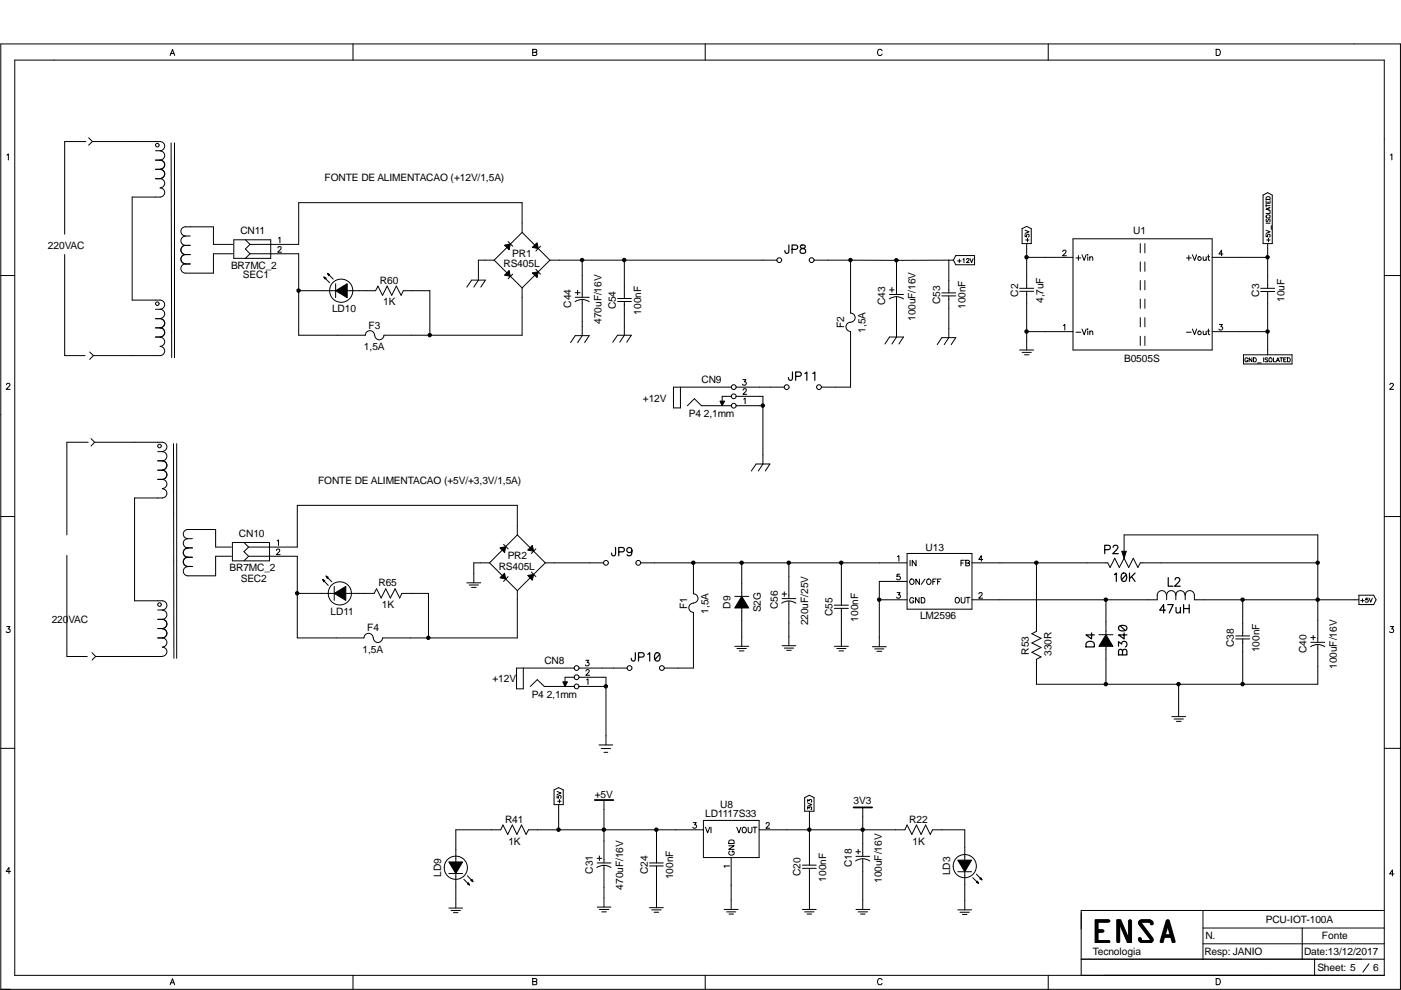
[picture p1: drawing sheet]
<svg xmlns="http://www.w3.org/2000/svg" width="297mm" height="210mm" viewBox="0 0 297 210" stroke-linecap="round" stroke-linejoin="round" font-family="sans-serif">
<g fill="none" stroke="#000" stroke-width=".21">
<path d="M.2 9.3h296.7v200.5h-296.7zM3.1 12.7h290.4v194.1h-290.4zM36.1 11.8l.5-1.3 .4 1.3M36.2 11.3h.7M74.8 9.3v3.4M112.9 10.5h.8l.1 .2-.3 .4 .3 .2-.1 .4-.8 .1zM112.9 11.1h.6M149.5 9.3v3.4M187 10.8a.58 .58 0 0 0-.8-.2 .58 .58 0 0 0-.1 .9l.3 .3 .4-.1 .2-.2M222.2 9.3v3.4M257.8 10.5a.72 .72 0 0 1 .9 .3 .72 .72 0 0 1-.2 .9l-.7 .1zM1.5 32.9l.3-.3v1.3"/>
<path d="M18.2 30h-4.5v19.7M18.8 29.2l.8 .8M19.6 30h14.3a.97 .97 0 0 1 1 1 .97 .97 0 0 1-1 1h-.9M19.6 30l-.8 .8M33 37.9h.9a.97 .97 0 0 1 1 1 .97 .97 0 0 1-1 .9 .97 .97 0 0 1 1 1 .97 .97 0 0 1-1 1h-5.9v21.8h5.9a.97 .97 0 0 1 1 1 .97 .97 0 0 1-1 1M33 35.9h.9M33 34h.9M33.9 32a.97 .97 0 0 1 1 1 .97 .97 0 0 1-1 1M33.9 34a.97 .97 0 0 1 1 .9 .97 .97 0 0 1-1 1M33.9 35.9a.97 .97 0 0 1 1 1 .97 .97 0 0 1-1 .9M36.3 30.3l.1 45.5M37 30.3v45.5"/>
<path d="M294.8 32.9l.3-.3v1.3M.2 58.4h2.9M13.7 54v21.4h4.3M39.3 50.1a.97 .97 0 0 0-.9 1 .97 .97 0 0 0 .9 .9M39.3 52a.97 .97 0 0 0-.9 1 .97 .97 0 0 0 .9 1M39.3 54a.97 .97 0 0 0-.9 .9 .97 .97 0 0 0 .9 1M39.3 54h1M39.3 52h1M40.3 50h-1a.97 .97 0 0 1-.9-.9 .97 .97 0 0 1 .9-1h6v3.7h4.1M49.4 53.8h-4.1v4.1h-6a.97 .97 0 0 1-.9-1 .97 .97 0 0 1 .9-.9h1M49.6 50.8h7.8v4h-7.8zM52 50.8l1 1"/>
<path d="M53 53.8h10.3v17.3h14.2a.97 .97 0 0 1 .9-1 .97 .97 0 0 1 1 1M53 51.8l-1 1 1 1M53 53.8l-1 1M58.9 52.6l.2-.3 .5 .1v.3l-.7 .8h.8M59.1 50.5l.2-.2v1.2M68.7 58.7l.5 .3-.3 .2zM68.7 58.7l1.2 1.2M69.4 58l.5 .2-.2 .3zM69.4 58l1.3 1.2M104.8 55.2h-3.4v4.2l-.9 1.5M104.8 55.2l5.9 5.8M107 52l1.2-.3-.3 1.3z"/>
<path d="M107 58.3l.9-.9 .3 1.2zM107.7 51.2l1 1M108.7 58.1l-1 1M110.7 49.3v-6.3h-47.4v8.8h-10.3M110.7 49.3l-5.9 5.9M110.7 49.3l5.9 5.9M112.9 52.5l1-1 .2 1.2zM112.9 57.9l1.2-.3-.2 1.2zM113.6 57.1l1 1M114.6 52.2l-1 1M116.6 55.2h48.1M116.6 55.2l-5.9 5.8"/>
<path d="M123.4 55.2v7.8M132.4 55.2v8.1M172.6 55.2h7.7M180.3 55.2v11.2a.97 .97 0 0 1 1 1 .97 .97 0 0 1-1 .9 .97 .97 0 0 0-.9 1 .97 .97 0 0 0 .9 1M180.3 55.2h9.8M190.1 55.2v7.2M201.2 55.2h.9M201.2 55.2v6.9M201.2 55.2h-11.1M202.6 54.2h4v1.9h-4l-.5-.9zM203 55.3h.8M203.4 54.9v.8"/>
<path d="M204.2 55l.2-.2v.9M204.9 55l.2-.2 .3 .2-.5 .7h.6M205.7 54.8l.3 .9 .3-.9M216.7 48.5l1-.5 .9 .5v3.1h-1.9zM217.3 49.7v.5h.4a.32 .32 0 0 1 0-.5 .32 .32 0 0 1 .5 .1l-.1 .4M217.3 48.8l.9 .3-.9 .4M217.5 50.9h.7M217.7 51.6v9.5M217.7 54.6h9.8M217.8 50.5v.8M225.3 53.3l.2-.3 .5 .1v.4l-.7 .7h.8M227.5 50.6h29.5v23.6h-29.5z"/>
<path d="M228.1 54.7h1M228.6 54.2v1M229.4 54l.5 1.2 .4-1.2M230.6 54v.1zM230.6 54.4v.8M231.1 54.7l.2-.3 .3 .1 .1 .7M231.1 54.4v.8M241.8 51.6v2M241.8 55.5v2M241.8 59.5v2M242.7 51.6v2M242.7 55.5v2"/>
<path d="M242.7 59.5v2M251.5 54.7h1.1M252 54.2v1M252.8 54l.5 1.2 .4-1.2M255.1 54.4v.8h.3l.3-.2M255.7 54.4v.8M256 54.4h.5M256.2 54v1l.3 .2M257 54.6h11.8M259.3 53.8h-.9l.6-.8v1.2M267.8 41.4l1-.5 .9 .5v10.2h-1.9zM268.4 49.7v.5h.4a.32 .32 0 0 1 0-.5 .32 .32 0 0 1 .5 .1l-.1 .4"/>
<path d="M268.4 48.8l.9 .3-.9 .4M268.4 42.5v.6h.9v-.6M268.4 47.3h.9M268.4 43.6h.9M268.4 43.3v.6M268.5 45.7l.3-.1h.3l.2 .1v.4a.44 .44 0 0 1-.6 .1 .44 .44 0 0 1-.2-.5zM268.5 41.9l.3-.2 .4 .1 .1 .5h-.9zM268.6 46.4l-.2 .3 .2 .3 .5-.6 .2 .1-.1 .5M268.6 50.9h.7M268.8 51.6v9.5M268.9 42.8v.3M268.9 50.5v.8"/>
<path d="M269 44.1v.4M269.3 44.7v.6h-.9M269.3 44l-.9 .3 .9 .4M269.5 47.8v.8M293.5 58.4h3.4M19 74.6l.8 .8M19.8 75.4l-.8 .8M33 67.6h.9a.97 .97 0 0 1 1 .9 .97 .97 0 0 1-1 1M33 69.5h.9M33 65.6h.9M33.9 71.5a.97 .97 0 0 1 1 1 .97 .97 0 0 1-1 .9 .97 .97 0 0 1 1 1 .97 .97 0 0 1-1 1h-14.1M33.9 69.5a.97 .97 0 0 1 1 1 .97 .97 0 0 1-1 1h-.9"/>
<path d="M33.9 65.6a.97 .97 0 0 1 1 .9 .97 .97 0 0 1-1 1M63.3 61.6h7.9M71.2 61.6l2.4-1.4v2.9zM71.2 60.2v2.9M73.6 61.6h6l.5-.9 1 1.9 1-1.9 1 1.9 .9-1.9 1 1.9 .5-1h5.6v9.5M99 60.9l1-1.5h2.9l-1 1.5M110.7 61v10.1h-29.3a.97 .97 0 0 1-1 1 .97 .97 0 0 1-.9-1M121 72.6l1-1.4h2.9l-1 1.4M121.9 64a2.66 2.66 0 0 1 3 0M122 62.1h1M122 63h2.9M122.5 61.6v.9"/>
<path d="M123.4 63.5v7.7l-.9 1.4M129.9 72.6l1-1.5h3l-1 1.5M130.9 63.3h3M130.9 63.9h3M132.4 63.9v7.2l-1 1.5M180.3 70.3v11.8h-6.1M187.6 72.9l1-1.4h3l-1 1.4M188.5 63.4a2.66 2.66 0 0 1 3.1 0M188.6 61.5h1M188.6 62.4h3M189.1 61v.9M190.1 62.9v8.6l-1 1.4"/>
<path d="M198.7 73.1l1-1.5h2.9l-.9 1.5M199.7 62.1h2.9M199.7 62.7h2.9M201.2 62.7v8.9l-1 1.5M216.2 74.2h3M216.2 61.1h3M216.2 61.8h3M216.7 74.7h1.9M217.2 75.2h1M217.7 61.8v12.4M217.7 70.3h9.8M225.5 69l.3-.2v1.2"/>
<path d="M228.1 70.4h1M229.4 69.8l.5 1.2 .4-1.2M230.6 69.7v.1zM230.6 70.2v.8M231.1 70.4l.2-.2h.3l.1 .8M231.1 70.2v.8M241.8 63.4v2M241.8 67.4v1.9M241.8 71.3v1.9M242.7 63.4v2M242.7 67.4v1.9M242.7 71.3v1.9"/>
<path d="M251.5 70.4h1.1M252.8 69.8l.5 1.2 .4-1.2M255.1 70.2v.7l.3 .1 .3-.3M255.7 70.2v.8M256 70.2h.5M256.2 69.8v.9l.3 .3M257 70.3h11.8M258.5 68.8h.7l-.4 .5h.2a.4 .4 0 0 1 .1 .6 .4 .4 0 0 1-.7-.1M263.6 75.2h10.3v2h-10.3zM264.6 76.1a.33 .33 0 0 0-.4-.2 .33 .33 0 0 0-.3 .3l.2 .5 .4-.1 .1-.2h-.2M265.4 75.9v.8l-.6-.8v.8M265.8 75.9h.3a.5 .5 0 0 1 .1 .8h-.4z"/>
<path d="M266.6 77h.8M267.3 61.1h3M267.3 61.8h3M267.9 75.9v.8M268.8 61.8v13.4M268.8 76l-.2-.1-.4 .1 .6 .5-.1 .2-.5-.1M269.1 76l.1-.1a.44 .44 0 0 1 .5 .3 .44 .44 0 0 1-.2 .5l-.4-.1zM270 75.9v.8h.5M270.6 76.7l.3-.8 .4 .8M270.7 76.5h.4M271.4 75.9h.5M271.6 75.9v.8"/>
<path d="M272.2 76.3h.3M272.7 75.9h-.5v.8h.5M273 75.9h.3a.5 .5 0 0 1 .1 .8h-.4zM1.4 81.6l.1-.3h.4l.2 .4-.8 .8h.9M18.7 93.8h-4.5v19.6M19.3 93l.8 .8M20.1 93.8h14.3a.97 .97 0 0 1 1 .9 .97 .97 0 0 1-1 1M20.1 93.8l-.8 .8M33.4 99.7h1a.97 .97 0 0 1 1 1 .97 .97 0 0 1-1 .9M33.4 95.8h1a.97 .97 0 0 1 1 .9 .97 .97 0 0 1-1 1M33.4 97.7h1M34.4 97.7a.97 .97 0 0 1 1 1 .97 .97 0 0 1-1 1"/>
<path d="M36.8 94.1l.1 45.5M37.5 94.1v45.5M144.3 82.1v4.4h-1.5v-4.4h12.3M145.8 86l1.4-1.5 1.5 1.5h6.4M152.7 85h.9l-.5 1zM155.1 84h-2v2M156.1 86h5.7M156.1 82.1h10.2M156.1 84h5.7v14.4l-1 1.5M157.5 80.5h.7l-.4 .4h.2a.4 .4 0 0 1 .1 .7 .4 .4 0 0 1-.7-.2M157.6 82.7l.2-.3 .4 .1v.4l-.7 .7h.8M157.7 84.6l.3-.2v1.2"/>
<path d="M159.3 99.9l1-1.5h2.9l-.9 1.5M294.7 81.6l.1-.3h.4l.2 .4-.8 .8h.9M.2 109.5h2.9M14.2 117.8v21.4h4.3M33.4 101.6h1M34.4 103.6a.97 .97 0 0 1 1 1 .97 .97 0 0 1-1 1h-5.9v21.8h5.9a.97 .97 0 0 1 1 1 .97 .97 0 0 1-1 .9h-1M34.4 101.6a.97 .97 0 0 1 1 1 .97 .97 0 0 1-1 1M39.8 116.2a.97 .97 0 0 0-.9 1 .97 .97 0 0 0 .9 1M39.8 114.2a.97 .97 0 0 0-.9 1 .97 .97 0 0 0 .9 1M39.8 118.2a.97 .97 0 0 0-.9 .9 .97 .97 0 0 0 .9 1h1M39.8 114.2a.97 .97 0 0 1-.9-1 .97 .97 0 0 1 .9-.9h5.9v3.7h3.4M39.8 118.2h1"/>
<path d="M39.8 116.2h1M39.8 114.2h1M49.1 117.9h-3.4v4.2h-5.9a.97 .97 0 0 1-.9-1 .97 .97 0 0 1 .9-1M49.3 115h7.8v3.9h-7.8zM51.7 115l1 1M52.7 117.9h10.3v17.4h14.2a1 1 0 0 1 1-1 1 1 0 0 1 1 1 .97 .97 0 0 0 .9 .9 .97 .97 0 0 0 1-.9h28.6v-10.1M52.7 116l-1 1 1 .9M52.7 117.9l-1 1M58.6 116.7l.2-.3 .5 .1v.4l-.7 .7h.8M58.8 114.7l.3-.2v1.2M103.8 119.3h-3.3v4.3M103.8 119.3l5.9 5.9"/>
<path d="M106 116.2l1.2-.3-.2 1.2zM106.8 115.4l.9 1M109.7 113.4v-6.3h-46.7v8.9h-10.3M109.7 113.4l-5.9 5.9M109.7 113.4l5.9 5.9M111.9 116.6l1-.9 .3 1.2zM113.6 116.4l-1 .9M115.6 119.3h12.4M115.6 119.3l-5.9 5.9M135.8 119.3h56.5M147 119.3v6.6a.97 .97 0 0 1 1 1 .97 .97 0 0 1-1 .9M157.3 119.3v7.1"/>
<path d="M167.3 119.3v7.6M178.4 119.3v9M190.3 118l.3-.2v1.2M192.3 117.3h13.8v11.9h-13.8zM193 118.8v1.2M194.2 118.8v1.2l-.8-1.2v1.2M203.7 119.4h.5M204.5 118.8h-.8v1.2M204.8 118.8h.5l.3 .2-.3 .4 .3 .2-.2 .3-.6 .1zM204.8 119.4h.5M208.4 118.6h-.9l.6-.8v1.2M219.7 119.3v14.6l-.9 .5 1.9 .9-1.9 1 1.9 1-1.9 1 1.9 1-1 .5v5.3h59.7v-8.4"/>
<path d="M237.8 116.9h1l-.5 1.5zM238.3 118.4l-1 1.9-1-1.9-.9 1.9-.5-1h-28.8M238.3 118.4l1 1.9 1-1.9 1 1.9 .5-1h37.6M238.3 118.4v-5h41.1v22.8M293.5 109.5h3.4M1.4 132.8h.7l-.4 .5a.42 .42 0 0 1 .4 .6 .42 .42 0 0 1-.7 .2l-.1-.2M19.5 138.4l.8 .8M20.3 139.2l-.8 .8M20.3 139.2h14.1M33.4 135.3h1M33.4 131.3h1M34.4 133.3a.97 .97 0 0 1 1 1 .97 .97 0 0 1-1 1"/>
<path d="M34.4 135.3a.97 .97 0 0 1 1 .9 .97 .97 0 0 1-1 1 .97 .97 0 0 1 1 1 .97 .97 0 0 1-1 .9M34.4 129.4a.97 .97 0 0 1 1 .9 .97 .97 0 0 1-1 1M34.4 131.3a.97 .97 0 0 1 1 1 .97 .97 0 0 1-1 1h-1M63 125.8h7.9M68.4 122.9l.5 .2-.3 .3zM68.4 122.9l1.2 1.2M69.1 122.1l.5 .3-.2 .2zM69.1 122.1l1.3 1.3M70.9 125.8l2.4-1.5v3zM70.9 124.3v3M73.3 125.8h6l.5-1 1 2 1-2 1 2 1-2 .9 2 .5-1h5.6v9.5M99 123.6h2.9"/>
<path d="M99.5 124h1.9M100 124.5h1M106 122.5l1-1 .2 1.3zM107.7 122.3l-.9 1M111.9 122l1.3-.2-.3 1.2zM112.6 121.3l1 1M124.2 140h.6l-.3 .5h.2a.4 .4 0 0 1 .1 .6 .4 .4 0 0 1-.7-.1M147 127.9a.97 .97 0 0 0-1 1 .97 .97 0 0 0 1 .9v11.8h-6.2M155.8 137h2.9M155.8 126.4h2.9M156.2 137.5h2M156.8 138h.9"/>
<path d="M157.3 126.4l1.4 2.5h-2.9zM157.3 128.9v8.1M165.7 127.9a2.66 2.66 0 0 1 3 0M165.8 136.9h2.9M165.8 125.9h1M165.8 126.9h2.9M166.3 137.4h2M166.3 125.5v.9M166.8 137.9h1M167.3 127.4v9.5M176.9 137h3M176.9 128.3h3"/>
<path d="M176.9 129h3M177.4 137.5h2M177.9 138h1M178.4 129v8M185 137.1h2.9M185.5 137.6h1.9M185.9 138.1h1M186.4 127.2h5.9M190.2 125.6h.6l-.3 .5h.2a.4 .4 0 0 1 .1 .7 .4 .4 0 0 1-.7-.2M190.8 121.8h-.6v.5a.43 .43 0 0 1 .6-.1 .43 .43 0 0 1-.1 .7 .43 .43 0 0 1-.6-.2M192.3 123.3h-5.9v13.8M193 122.9l.1-.1a.54 .54 0 0 1 .7 .6 .54 .54 0 0 1-.8 .4l-.1-.3z"/>
<path d="M193.7 127a.44 .44 0 0 0-.5-.3 .44 .44 0 0 0-.3 .4v.3a.42 .42 0 0 0 .4 .5 .42 .42 0 0 0 .4-.5h-.2M194.9 126.7v1.1l-.8-1.1v1.1M194.9 122.8v1.1l-.7-1.1v1.1M195.3 126.7h.4a.61 .61 0 0 1 .4 .6 .61 .61 0 0 1-.4 .5h-.4zM196.1 122.8l-.8 1.1M196.6 122.9l.1-.1a.54 .54 0 0 1 .7 .6 .54 .54 0 0 1-.8 .4l-.1-.3zM197.8 123.3h.4M198.5 122.8h-.7v1.1M198.8 123.3h.4M199.5 122.8h-.7v1.1M203.8 126.7v1l.3 .1h.3l.2-.3v-.8M204.8 126.7h.9"/>
<path d="M205.2 126.7v1.1M207.6 125.9l.2-.3 .4 .1v.4l-.7 .7h.8M233 134.6h3M234.5 134.6l1.5 2.4h-3zM234.5 127.2v7.4M234.5 137v8.1M247.3 126.2a.97 .97 0 0 0-1-1 .97 .97 0 0 0-.9 1v1h-39.3M249.3 126.2a.97 .97 0 0 1 1-1 .97 .97 0 0 1 .9 1M249.3 126.2a.97 .97 0 0 0-1-1 .97 .97 0 0 0-.9 1v1M249.3 126.2v1M251.3 127.2v-1a.97 .97 0 0 1 1-1 .97 .97 0 0 1 .9 1v1h34.9M262 134.8h3"/>
<path d="M262 135.5h3M263.5 127.2v7.6M263.5 135.5v9.6M277.9 137.1a2.66 2.66 0 0 1 3 0M277.9 135.2h1M277.9 136.2h3M278.4 134.7v1M288.1 126.2h3.1l.6 1-.6 1h-3.1zM288.5 127.3h.8M288.9 127v.7M290 126.8h-.4v.4a.32 .32 0 0 1 .4 0 .32 .32 0 0 1 0 .5l-.5-.1M290.3 126.8l.3 .9 .4-.9"/>
<path d="M294.8 132.8h.6l-.3 .5a.42 .42 0 0 1 .4 .6 .42 .42 0 0 1-.7 .2l-.2-.2M.2 158.7h2.9M111 141.6v4.4h-1.5v-4.4h12.3M112.4 145.5l1.5-1.4 1.5 1.4h6.4M119.3 144.6h1l-.5 .9zM121.8 143.6h-2v1.9M122.8 145.5h5.7M122.8 143.6h5.7v14.3M122.8 141.6h10.2M124.2 142.3l.3-.3 .4 .1v.4l-.7 .7h.8M124.4 144.1l.3-.2v1.2M127 157.9h2.9"/>
<path d="M127.5 158.7h2M128.1 159.5h.8M248.5 151.9h2.9M248.9 152.4h2M249.4 153h1M249.9 145.1v6.8M293.5 158.7h3.4M117.5 167.5l.9-.5 1 .5v3.1h-1.9zM118.1 168.7v.5h.4a.32 .32 0 0 1 0-.5 .32 .32 0 0 1 .5 .1l-.2 .4M118.1 167.8l.9 .3-.9 .4M118.2 169.9h.8M118.4 170.6v5.3"/>
<path d="M118.6 169.5v.8M128.1 169.6v13.4M139.2 175.9v7.1M147 174.4h.6l-.3 .5h.1a.4 .4 0 0 1 .1 .6 .4 .4 0 0 1-.6-.1M149.1 175.9h-37l-.6 1-.9-2-1 2-1-2-.9 2-1.1-2-.4 1h-9.6v6.9M149.1 173.9h11.8v7.9h-11.8zM149.6 175.4l.4 1.2 .5-1.2M150.7 175.4v1.2M154.5 179.3h1.2l-1.2 .8h1.2M154.6 178.3a.65 .65 0 0 1 1.1 .2v.4h-1.2zM156.2 175.4l.5 1.2 .4-1.2M158.6 175.4l.1 1 .3 .2 .3-.1 .1-.3v-.8"/>
<path d="M159.7 175.4h.8M160.1 175.4v1.2M160.9 175.9h31l.4-1 1 2 1-2 1 2 1-2 .9 2 .5-1h6.9v6.5M162.4 174.7l.2-.3 .5 .1v.4l-.7 .7h.8M170.6 169.1l1-.5 1 .5v2.9h-2zM171.2 171.6v-.5l.4 .3v-.2l.3-.1 .2 .1-.1 .5M171.2 170.3l.9 .3-.9 .3M171.2 170v-.5l.4 .3v-.2l.3-.1 .2 .1-.1 .5M171.6 172v11.4M182.9 171.2v10.4M2.2 184.8h-.9l.6-.9v1.3M95.2 182.8h2.9l-1.5 2.4z"/>
<path d="M95.2 192.5h2.9M95.2 185.2h2.9M95.6 193h2M96.1 193.5h1M96.6 185.2v7.3M98.3 186.4l1.3 1.3M99.1 185.7l1.2 1.2M99.3 187.2l.3 .5-.5-.3zM99.8 186.7l.3-.3 .2 .5zM126.5 183.9a2.66 2.66 0 0 1 3 0M126.6 183h2.9M126.6 192.3h2.9"/>
<path d="M126.6 182h1M127.1 192.8h2M127.1 181.5v1M127.6 193.3h1M128.1 183.4v8.9M137.7 192.4h2.9M137.7 183h2.9M137.7 183.6h2.9M138.2 192.9h2M138.7 193.4h1M139.2 183.6v8.8M153.5 192.8h3"/>
<path d="M154 193.3h2M154.6 193.8h.9M154.7 183.6h-1.2l.2 .3M154.8 180.5a.44 .44 0 0 0-.3 .5 .44 .44 0 0 0 .4 .3h.3a.42 .42 0 0 0 .5-.4 .42 .42 0 0 0-.5-.4v.2M155 181.8v11M170.1 192.8h3M170.1 183.4h3M170.1 184.1h3M170.6 193.3h2M171.1 193.8h1M171.6 184.1v8.7M181.4 182.5a2.66 2.66 0 0 1 3 0"/>
<path d="M181.5 192.8h2.9M181.5 180.6h1M181.5 181.6h2.9M181.9 193.3h2M181.9 180.1v1M182.5 193.8h.9M182.9 182.1v10.7M203.1 182.4h2.9l-1.4 2.4zM203.1 192.9h2.9M203.1 184.8h2.9M203.5 193.4h2M204 193.9h1"/>
<path d="M204.6 184.8v8.1M206.2 186.1l1.3 1.2M207 185.3l1.2 1.3M207.2 186.8l.3 .5-.5-.2zM207.7 186.3l.3-.2 .2 .5zM255.1 193v10.4M255.1 196.8h38.4M276.1 196.8v6.6M293.5 193h-64.3v13.8M295.6 185.3h-1l.6-.9v1.3M36.1 208.8l.5-1.3 .4 1.3M36.2 208.4h.7"/>
<path d="M74.8 206.8v3M112.9 207.5h.8l.1 .2-.3 .4 .3 .3-.1 .3-.8 .1zM112.9 208.1h.6M149.5 206.8v3M187 207.8a.58 .58 0 0 0-.8-.2 .58 .58 0 0 0-.1 .9l.3 .3 .4-.1 .2-.2M222.2 206.8v3M229.2 203.4h64.3M255.1 200.1h38.4M257.8 207.5a.72 .72 0 0 1 .9 .3 .72 .72 0 0 1-.2 .9l-.7 .1zM278.7 203.4v3.4M290.2 204.3l-1.2 1.8"/>
<circle cx="33.4" cy="30.8" r=".38"/>
<circle cx="123.4" cy="55.1" r=".37"/>
<circle cx="132.3" cy="55.1" r=".37"/>
<circle cx="165.2" cy="55.2" r=".5"/>
<circle cx="172.1" cy="55.2" r=".51"/>
<circle cx="180.3" cy="55.1" r=".37"/>
<circle cx="190" cy="55.2" r=".37"/>
<circle cx="217.6" cy="54.5" r=".37"/>
<circle cx="254.3" cy="54.8" r=".39"/>
<circle cx="268.7" cy="54.5" r=".37"/>
<circle cx="33.4" cy="64.4" r=".38"/>
<circle cx="63.3" cy="61.6" r=".37"/>
<circle cx="72.3" cy="61.6" r="2.46"/>
<circle cx="91.1" cy="71.1" r=".37"/>
<circle cx="217.6" cy="70.3" r=".37"/>
<circle cx="254.3" cy="70.6" r=".39"/>
<circle cx="268.7" cy="70.3" r=".37"/>
<circle cx="33.8" cy="94.6" r=".38"/>
<circle cx="155.6" cy="82.1" r=".51"/>
<circle cx="155.6" cy="84" r=".51"/>
<circle cx="155.6" cy="86" r=".51"/>
<circle cx="161.7" cy="86" r=".37"/>
<circle cx="166.8" cy="82.1" r=".5"/>
<circle cx="173.6" cy="82.1" r=".51"/>
<circle cx="128.5" cy="119.3" r=".5"/>
<circle cx="135.3" cy="119.3" r=".51"/>
<circle cx="147" cy="119.3" r=".37"/>
<circle cx="157.2" cy="119.3" r=".37"/>
<circle cx="167.2" cy="119.3" r=".37"/>
<circle cx="178.4" cy="119.3" r=".37"/>
<circle cx="219.7" cy="119.3" r=".37"/>
<circle cx="279.4" cy="119.3" r=".37"/>
<circle cx="33.8" cy="128.2" r=".38"/>
<circle cx="63" cy="125.8" r=".37"/>
<circle cx="72" cy="125.8" r="2.46"/>
<circle cx="90.8" cy="135.2" r=".37"/>
<circle cx="186.4" cy="127.1" r=".37"/>
<circle cx="203" cy="127.2" r=".56"/>
<circle cx="234.5" cy="127.1" r=".37"/>
<circle cx="263.4" cy="127.1" r=".37"/>
<circle cx="279.4" cy="127.1" r=".37"/>
<circle cx="122.3" cy="141.6" r=".51"/>
<circle cx="122.3" cy="143.6" r=".51"/>
<circle cx="122.3" cy="145.5" r=".51"/>
<circle cx="128.4" cy="145.5" r=".37"/>
<circle cx="133.5" cy="141.6" r=".5"/>
<circle cx="140.3" cy="141.6" r=".51"/>
<circle cx="234.5" cy="145" r=".37"/>
<circle cx="249.9" cy="145" r=".37"/>
<circle cx="263.4" cy="145" r=".37"/>
<circle cx="118.4" cy="175.9" r=".37"/>
<circle cx="128" cy="175.9" r=".37"/>
<circle cx="139.2" cy="175.9" r=".37"/>
<circle cx="157.8" cy="175.9" r=".56"/>
<circle cx="171.6" cy="175.9" r=".37"/>
<circle cx="182.9" cy="175.9" r=".37"/>
<circle cx="96.6" cy="184" r="2.46"/>
<circle cx="204.5" cy="183.6" r="2.46"/>
</g>
<g fill="#000">
<path d="M68.7 58.7l.5 .3-.3 .2zM69.4 58l.5 .2-.2 .3zM107 58.3l.9-.9 .3 1.2zM107 52l1.2-.3-.3 1.3zM112.9 57.9l1.2-.3-.2 1.2zM112.9 52.5l1-1 .2 1.2zM71.2 61.6l2.4-1.4v2.9zM152.7 85h.9l-.5 1zM106 116.2l1.2-.3-.2 1.2zM111.9 116.6l1-.9 .3 1.2zM237.8 116.9h1l-.5 1.5zM68.4 122.9l.5 .2-.3 .3z"/>
<path d="M69.1 122.1l.5 .3-.2 .2zM70.9 125.8l2.4-1.5v3zM106 122.5l1-1 .2 1.3zM111.9 122l1.3-.2-.3 1.2zM157.3 126.4l1.4 2.5h-2.9zM234.5 134.6l1.5 2.4h-3zM119.3 144.6h1l-.5 .9zM95.2 182.8h2.9l-1.5 2.4zM99.3 187.2l.3 .5-.5-.3zM99.8 186.7l.3-.3 .2 .5zM203.1 182.4h2.9l-1.4 2.4zM207.2 186.8l.3 .5-.5-.2z"/>
<path d="M207.7 186.3l.3-.2 .2 .5z"/>
<circle cx="123.4" cy="55.1" r=".37"/>
<circle cx="132.3" cy="55.1" r=".37"/>
<circle cx="180.3" cy="55.1" r=".37"/>
<circle cx="190" cy="55.2" r=".37"/>
<circle cx="217.6" cy="54.5" r=".37"/>
<circle cx="268.7" cy="54.5" r=".37"/>
<circle cx="63.3" cy="61.6" r=".37"/>
<circle cx="91.1" cy="71.1" r=".37"/>
<circle cx="217.6" cy="70.3" r=".37"/>
<circle cx="268.7" cy="70.3" r=".37"/>
<circle cx="161.7" cy="86" r=".37"/>
<circle cx="147" cy="119.3" r=".37"/>
<circle cx="157.2" cy="119.3" r=".37"/>
<circle cx="167.2" cy="119.3" r=".37"/>
<circle cx="178.4" cy="119.3" r=".37"/>
<circle cx="219.7" cy="119.3" r=".37"/>
<circle cx="279.4" cy="119.3" r=".37"/>
<circle cx="63" cy="125.8" r=".37"/>
<circle cx="90.8" cy="135.2" r=".37"/>
<circle cx="186.4" cy="127.1" r=".37"/>
<circle cx="234.5" cy="127.1" r=".37"/>
<circle cx="263.4" cy="127.1" r=".37"/>
<circle cx="279.4" cy="127.1" r=".37"/>
<circle cx="128.4" cy="145.5" r=".37"/>
<circle cx="234.5" cy="145" r=".37"/>
<circle cx="249.9" cy="145" r=".37"/>
<circle cx="263.4" cy="145" r=".37"/>
<circle cx="118.4" cy="175.9" r=".37"/>
<circle cx="128" cy="175.9" r=".37"/>
<circle cx="139.2" cy="175.9" r=".37"/>
<circle cx="171.6" cy="175.9" r=".37"/>
<circle cx="182.9" cy="175.9" r=".37"/>
</g>
<g fill="none" stroke="#000" stroke-width=".25">
<path d="M167.3 51.9l-.1 1.7-.3 .1-.3-.1-.2-.5M167.9 52.9h.8a.47 .47 0 0 0 .4-.5 .47 .47 0 0 0-.4-.5h-.8v1.8M169.8 52a.36 .36 0 0 0 .2 .6 .64 .64 0 0 1 .7 .3 .64 .64 0 0 1-.1 .7l-.6 .1a.51 .51 0 0 1-.4-.5 .51 .51 0 0 1 .5-.5l.4-.1a.36 .36 0 0 0 .1-.6zM168 78.9l-.1 1.6-.2 .1h-.4l-.1-.5M168.7 79.8h.8a.47 .47 0 0 0 .4-.5 .47 .47 0 0 0-.4-.4h-.8v1.7M170.6 79.2l.5-.3v1.7M172.3 79.2l.5-.3v1.7M130.5 116.1l-.1 1.6-.2 .2-.4-.1-.1-.5M131.2 117h.7a.47 .47 0 0 0 .5-.5 .47 .47 0 0 0-.5-.4h-.7v1.8M134 116.7a.55 .55 0 0 1-.8 .4 .55 .55 0 0 1-.2-.8 .55 .55 0 0 1 .9 0 1.23 1.23 0 0 1-.4 1.6l-.4-.1-.1-.2M234.2 116.5h.8a.47 .47 0 0 0 .4-.4 .47 .47 0 0 0-.4-.5h-.8v1.8M236 116l.3-.4 .6 .2a.55 .55 0 0 1-.1 .7l-.9 .9h1.2"/>
<path d="M134.7 138.4l-.1 1.6-.2 .2-.4-.1-.1-.5M135.4 139.3h.7a.47 .47 0 0 0 .5-.4 .47 .47 0 0 0-.5-.5h-.7v1.8M137.3 138.7l.4-.3v1.8M139 138.5a.58 .58 0 0 1 .9 .2 .9 .9 0 0 1-.6 1.5 1.14 1.14 0 0 1-.3-1.7zM139.9 138.7l-1.1 1.1M230.3 136.3a.99 .99 0 0 1 1.7 .3v.6h-1.8zM231.4 134.2v1.3l-1.2-.9h1.8M236.3 121.8l.4-.3v1.8M237.1 137v-.9l.7 .5a.59 .59 0 0 1 1-.5 .59 .59 0 0 1-.2 1.1M237.2 137.8l.5-.1 .3 .4a.47 .47 0 0 1 .5-.4 .47 .47 0 0 1 .4 .4v.8h-1.8zM237.2 132.8a1.14 1.14 0 0 1 1.7 .3v.2a1.02 1.02 0 0 1-1.8 0zM237.5 132.7l1.1 1"/>
<path d="M238 121.6a.58 .58 0 0 1 .8 .2 .9 .9 0 0 1-.6 1.5 1.14 1.14 0 0 1-.2-1.7zM238 138.1v.8M238.3 134.2v1.3l-1.2-.9h1.8M238.8 121.8l-1 1.1M239.5 121.5v1.8M239.9 122.3l.8 1M240.7 121.5l-1.2 1.2M247.1 129.4h-1.2l.8-1.2v1.8M247.6 128.2h1.1l-.8 1.8M247.7 122.5v1.8h1M249.1 122.9l.4-.4 .6 .1a.6 .6 0 0 1-.2 .8l-.9 .9h1.2M249.3 128.8l.1 1.1 .4 .1 .5-.4"/>
<path d="M250.3 128.8v1.2M250.9 128.2v1.8M250.9 129h1.2M252.1 128.2v1.8"/>
</g>
<path d="M126.1 169.6h3.9M181 171.2h3.9" fill="none" stroke="#000" stroke-width=".38"/>
<text font-size="7.6" x="231.5" y="199.9">ENSA</text>
<g font-size="2.2">
<text x="68.8" y="38.4">FONTE DE ALIMENTACAO (+12V/1,5A)</text>
<text x="10.2" y="52.8">220VAC</text>
<text x="51" y="49.7">CN11</text>
<text x="240.3" y="49.7">U1</text>
<text x="49" y="57">BR7MC_2</text>
<text x="51.5" y="59">SEC1</text>
<text x="106.8" y="56.6">RS405L</text>
<text x="108.6" y="54.4">PR1</text>
<text x="80.6" y="60.2">R60</text>
<text x="81.2" y="64.8">1K</text>
<text x="121.1" y="65.3" transform="rotate(-90 121.1 65.3)">C44</text>
<text x="130.6" y="65.6" transform="rotate(-90 130.6 65.6)">C54</text>
<text x="187.7" y="64.7" transform="rotate(-90 187.7 64.7)">C43</text>
<text x="199.3" y="64.4" transform="rotate(-90 199.3 64.4)">C53</text>
<text x="204.7" y="65.5" transform="rotate(-90 204.7 65.5)">100nF</text>
<text x="215.9" y="62.9" transform="rotate(-90 215.9 62.9)">C2</text>
<text x="221.2" y="64.3" transform="rotate(-90 221.2 64.3)">4,7uF</text>
<text x="267" y="62.9" transform="rotate(-90 267 62.9)">C3</text>
<text x="272.3" y="64" transform="rotate(-90 272.3 64)">10uF</text>
<text x="70.4" y="66.3">LD10</text>
<text x="78.1" y="69.7">F3</text>
<text x="127.5" y="68.7" transform="rotate(-90 127.5 68.7)">470uF/16V</text>
<text x="136" y="66.7" transform="rotate(-90 136 66.7)">100nF</text>
<text x="179" y="69.6" transform="rotate(-90 179 69.6)">F2</text>
<text x="183.5" y="70.6" transform="rotate(-90 183.5 70.6)">1,5A</text>
<text x="194.1" y="68.1" transform="rotate(-90 194.1 68.1)">100uF/16V</text>
<text x="77.2" y="74.2">1,5A</text>
<text x="238.3" y="76.7">B0505S</text>
<text x="148.8" y="81.3">CN9</text>
<text x="136.3" y="85.1">+12V</text>
<text x="146" y="88.3">P4 2,1mm</text>
<text x="67.4" y="102.7">FONTE DE ALIMENTACAO (+5V/+3,3V/1,5A)</text>
<text x="50.7" y="113.8">CN10</text>
<text x="107.7" y="118.6">PR2</text>
<text x="196.3" y="116.8">U13</text>
<text x="48.7" y="121.2">BR7MC_2</text>
<text x="51.1" y="123.4">SEC2</text>
<text x="80.3" y="124.3">R65</text>
<text x="105.7" y="120.8">RS405L</text>
<text x="70.1" y="130.4">LD11</text>
<text x="80.9" y="128.9">1K</text>
<text x="145.7" y="129.2" transform="rotate(-90 145.7 129.2)">F1</text>
<text x="150.2" y="130.1" transform="rotate(-90 150.2 130.1)">1,5A</text>
<text x="154.9" y="129.1" transform="rotate(-90 154.9 129.1)">D9</text>
<text x="161.3" y="129.8" transform="rotate(-90 161.3 129.8)">S2G</text>
<text x="164.9" y="129.2" transform="rotate(-90 164.9 129.2)">C56</text>
<text x="176.5" y="130.7" transform="rotate(-90 176.5 130.7)">C55</text>
<text x="181.9" y="131.8" transform="rotate(-90 181.9 131.8)">100nF</text>
<text x="195.1" y="131.3">LM2596</text>
<text x="11" y="132.2">220VAC</text>
<text x="77.8" y="133.9">F4</text>
<text x="171.3" y="132.6" transform="rotate(-90 171.3 132.6)">220uF/25V</text>
<text x="261.6" y="137.2" transform="rotate(-90 261.6 137.2)">C38</text>
<text x="76.9" y="138.4">1,5A</text>
<text x="115.4" y="140.8">CN8</text>
<text x="218.1" y="138.8" transform="rotate(-90 218.1 138.8)">R53</text>
<text x="222.9" y="139.1" transform="rotate(-90 222.9 139.1)">330R</text>
<text x="267" y="138.3" transform="rotate(-90 267 138.3)">100nF</text>
<text x="277" y="138.4" transform="rotate(-90 277 138.4)">C40</text>
<text x="283.4" y="141.8" transform="rotate(-90 283.4 141.8)">100uF/16V</text>
<text x="104.4" y="144.7">+12V</text>
<text x="112.7" y="147.9">P4 2,1mm</text>
<text x="126.1" y="169.1">+5V</text>
<text x="149.5" y="173.3">LD1117S33</text>
<text x="152.7" y="171.3">U8</text>
<text x="181" y="170.5">3V3</text>
<text x="107.1" y="174.4">R41</text>
<text x="107.8" y="179.1">1K</text>
<text x="192.8" y="174.4">R22</text>
<text x="193.5" y="179.1">1K</text>
<text x="93.5" y="185.9" transform="rotate(-90 93.5 185.9)">LD9</text>
<text x="125.7" y="185.2" transform="rotate(-90 125.7 185.2)">C31</text>
<text x="137.3" y="185.3" transform="rotate(-90 137.3 185.3)">C24</text>
<text x="169.8" y="185.8" transform="rotate(-90 169.8 185.8)">C20</text>
<text x="180.6" y="183.9" transform="rotate(-90 180.6 183.9)">C18</text>
<text x="201.4" y="185.6" transform="rotate(-90 201.4 185.6)">LD3</text>
<text x="132.1" y="188.6" transform="rotate(-90 132.1 188.6)">470uF/16V</text>
<text x="142.7" y="186.4" transform="rotate(-90 142.7 186.4)">100nF</text>
<text x="175.2" y="186.9" transform="rotate(-90 175.2 186.9)">100nF</text>
<text x="187" y="187.2" transform="rotate(-90 187 187.2)">100uF/16V</text>
<text x="268.4" y="195.7">PCU-IOT-100A</text>
<text x="231.7" y="202.5">Tecnologia</text>
<text x="255.4" y="202.6">Resp: JANIO</text>
<text x="255.6" y="199.1">N.</text>
<text x="276.5" y="202.5">Date:13/12/2017</text>
<text x="280.3" y="199.2">Fonte</text>
<text x="279.3" y="205.9">Sheet: 5</text>
<text x="291.2" y="205.9">6</text>
</g>
</svg>
